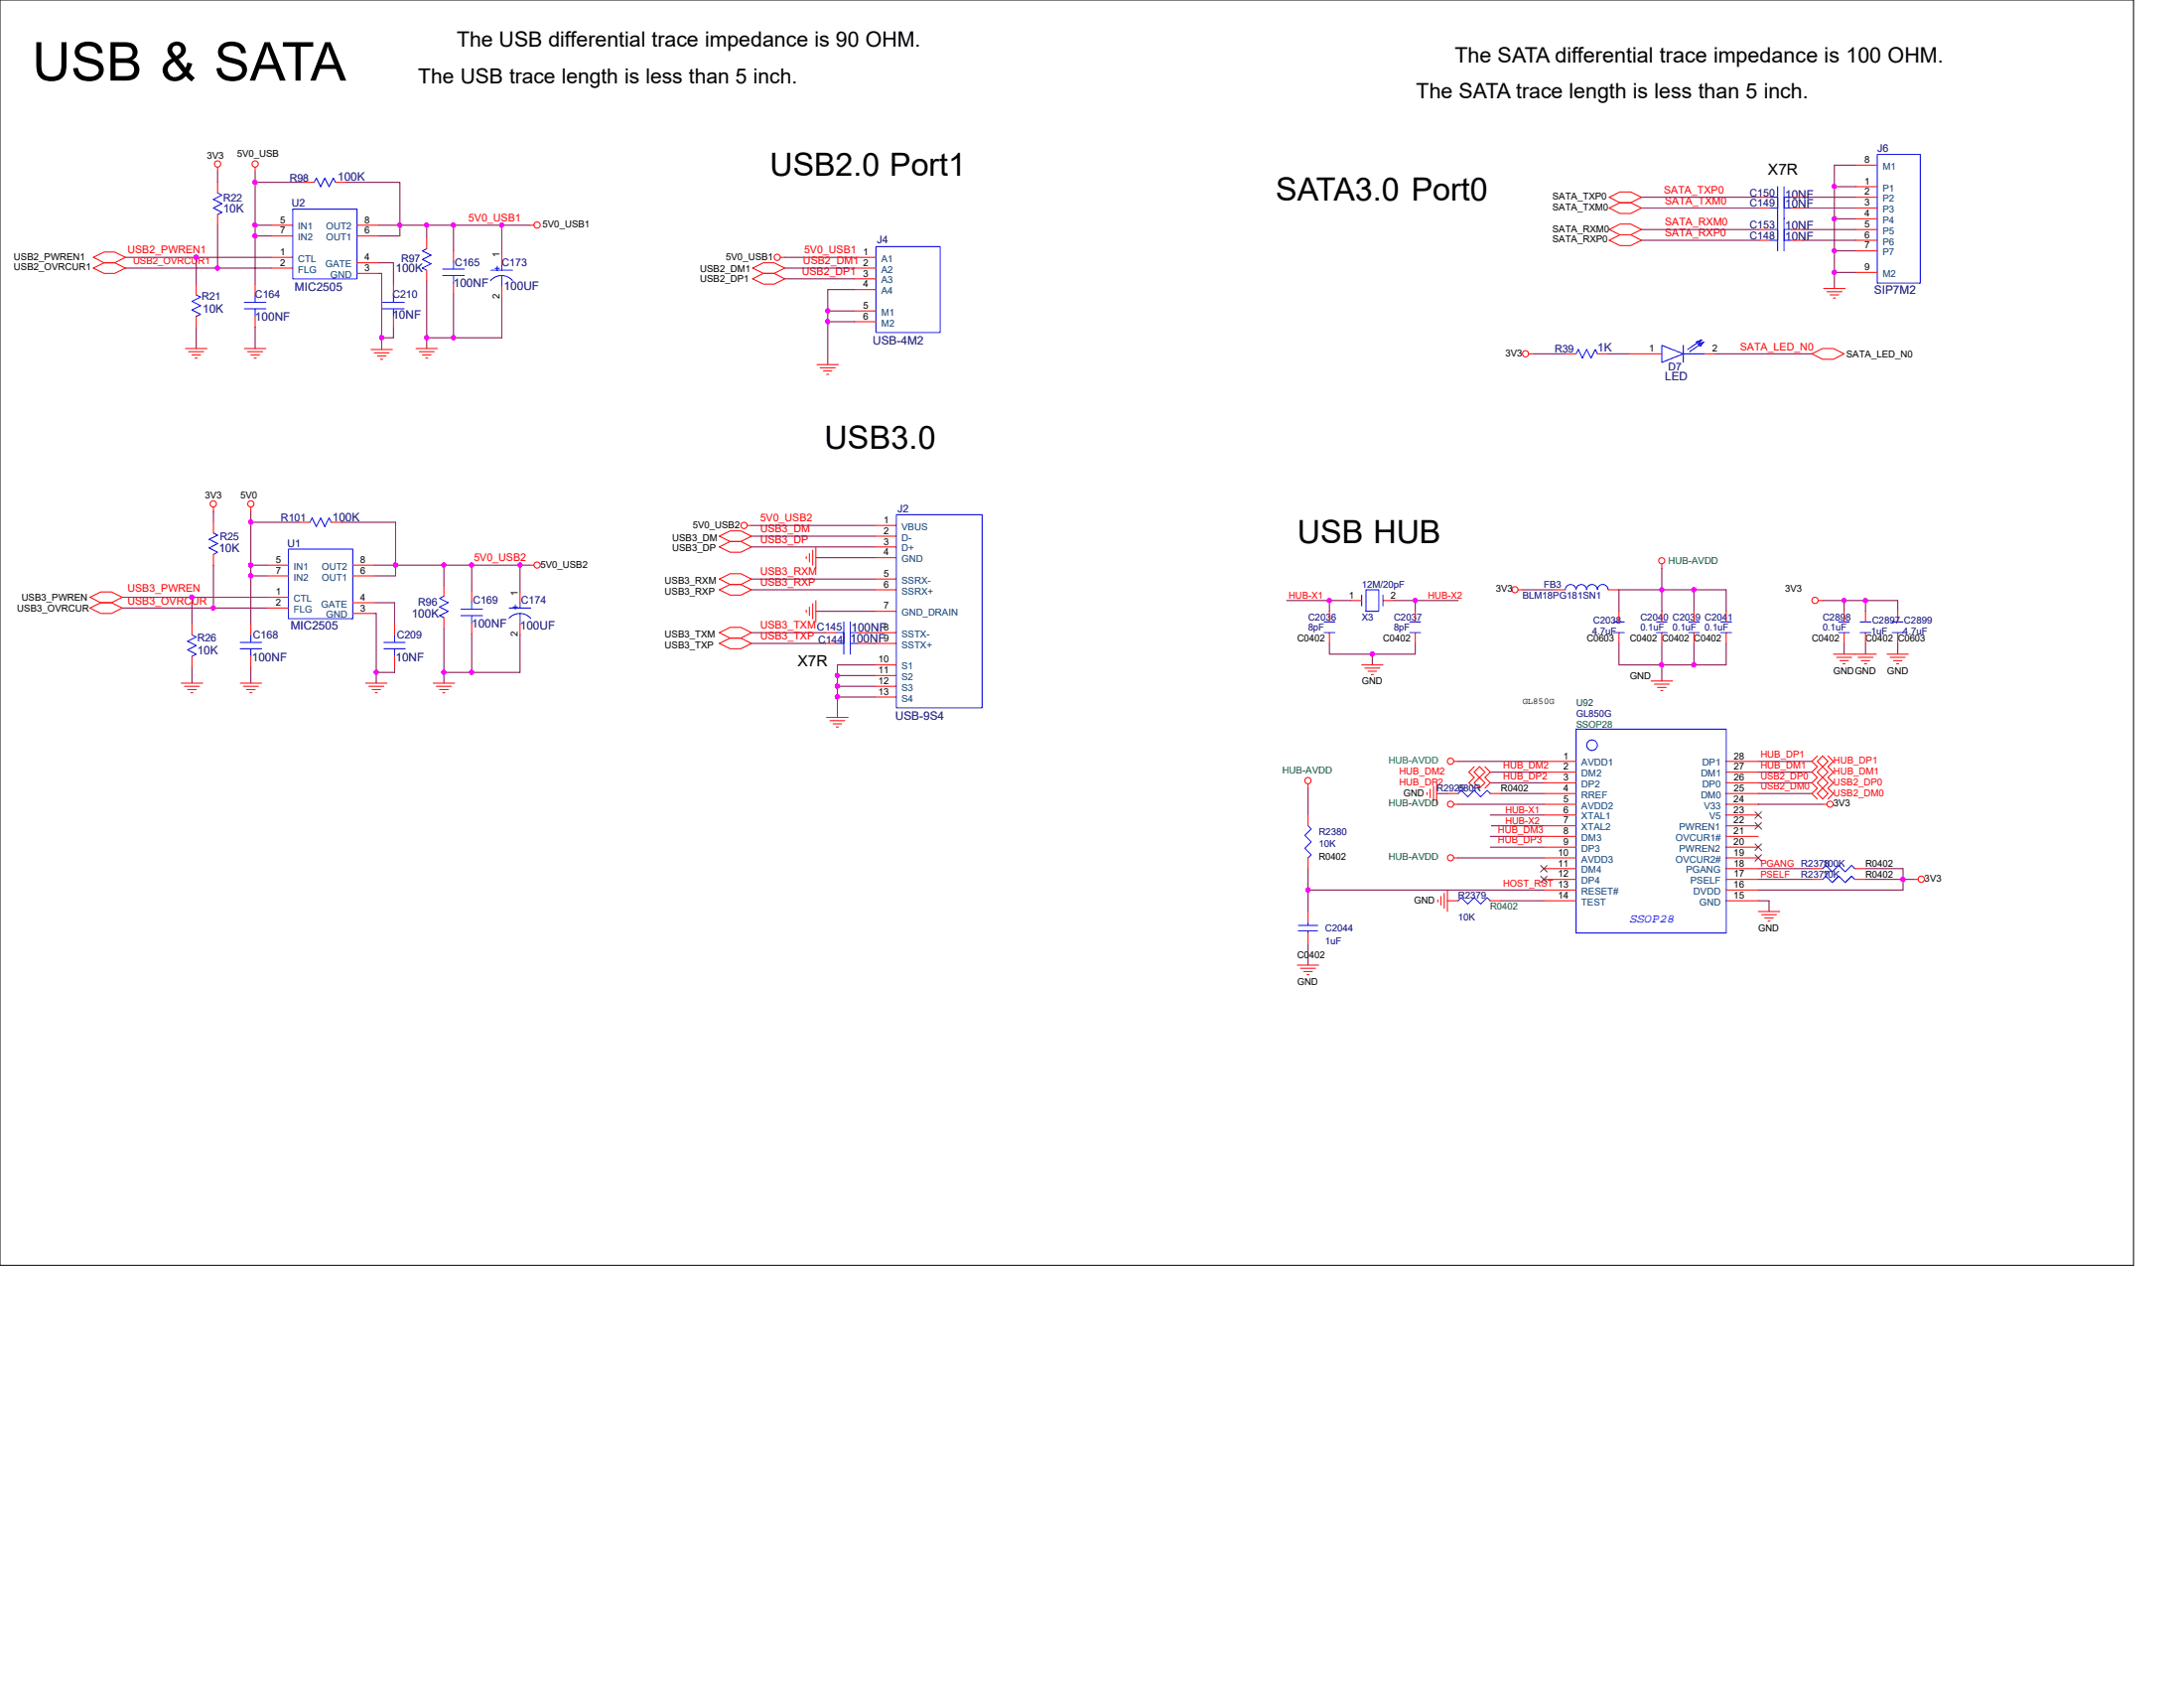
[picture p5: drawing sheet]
<svg xmlns="http://www.w3.org/2000/svg" width="279mm" height="216mm" viewBox="0 0 279 216" stroke-linecap="round" stroke-linejoin="round" font-family="sans-serif">
<path d="M0 0h272.9v161.8h-272.9z" fill="none" stroke="#000" stroke-width=".13"/>
<g fill="none" stroke="#800040" stroke-width=".13">
<path d="M16 32.9h9.1M16 34.3h11.8M25.1 32.9v3.4M25.1 32.9h9.6M27.8 21.9v1.4M27.8 28.8v5.5M27.8 34.3h6.9M32.6 23.3h6.2M32.6 28.8h2.1M32.6 30.2h2.1M32.6 28.8v7.5M32.6 21.9v6.9"/>
<path d="M44.3 23.3h6.9v6.9h-2.8M48.4 28.8h6.2M48.4 35h.4v9.7M48.4 33.6h1.9v2.7M54.6 35.9v7.3M54.6 28.8v1.7M54.6 28.8h3.4M58 37.6v5.6M58 28.8h6.2M58 28.8v3.3M64.2 38v5.2h-6.2M64.2 28.8v3.7"/>
<path d="M64.2 28.8h3.6M100.4 35.7h8.9M100.4 34.3h8.9M100.4 32.9h8.9M105.9 39.8v1.3h3.4M105.9 39.8h3.4M109.3 37h-3.4v2.8M210 30.7h15.1M210 29.4h15.1M210 26.6h15.1M210 25.2h15.1M230.6 25.2h6.8"/>
<path d="M230.6 26.6h6.8M230.6 30.7h6.8M230.6 29.4h6.8M234.7 32.1v2.7M234.7 34.8v2.1M234.7 28h2.7M234.7 32.1h2.7M234.7 34.8h2.7M234.7 28v4.1M234.7 23.9v4.1M237.4 21.1h-2.7v2.8h2.7M25.1 41.8v2.8"/>
<path d="M32.6 41.8v2.8M50.3 41.8v1.4h-1.5M54.6 43.2v1.4M54.6 43.2h3.4M105.9 41.1v5.5M196.1 45.3h4.2M205.7 45.3h2.8M219.5 45.3h12.3M15.6 76.4h9M15.6 77.8h11.7M24.6 76.4h9.6M24.6 76.4v3.4"/>
<path d="M27.3 65.4v1.4M27.3 72.3v5.5M27.3 77.8h6.9M32.1 66.8v6.9h2.1M32.1 72.3h2.1M32.1 65.4v1.4M32.1 66.8h6.2M32.1 73.7v6.1M43.8 66.8h6.8v5.5h6.2M47.9 78.5h.2v8.9M47.9 77.1h2.6v2.7M47.9 72.3h2.7v1.4h-2.7"/>
<path d="M56.8 72.3v2.6M56.8 72.3h3.5M60.3 72.3v3.3M60.3 72.3h6.2M66.5 72.3h1.3M66.5 72.3v3.4M96.1 75.4h15.8M96.1 74.1h15.8M96.1 70h15.8M96.1 68.6h15.8M96.1 67.2h15.8M104.4 78.2h7.5"/>
<path d="M104.4 71.3h7.5M164.6 76.8h5.5M170.1 76.8h2.7M170.1 76.8v1.4M178.3 76.8h2.8M181.1 76.8v1.4M181.1 76.8h5.4M194.8 75.4h4.1M212.6 75.4h-5.5v2.8M212.6 75.4v2.8M212.6 75.4h4.1M212.6 72.7v2.7"/>
<path d="M216.7 75.4v2.8M216.7 75.4h4.1v2.8M233.2 76.8h2.7M235.9 76.8h2.8M235.9 76.8v1.4M238.7 76.8v1.4M238.7 76.8h4.1v1.4M24.6 85.3v2.1M32.1 85.3v2.1M50.5 85.3v.7h-2.4M56.8 80.4v5.6M56.8 86v1.4"/>
<path d="M56.8 86h3.5M60.3 81.1v4.9M66.5 81.2v4.8h-6.2M96.1 80.9h9.5M96.1 82.3h9.5M107.1 86.4v1.4M107.1 87.8h4.8M107.1 86.4h4.8M107.1 89.2h4.8M107.1 87.8v4M111.1 80.9h.8M111.1 82.3h.8"/>
<path d="M111.9 85h-4.8v1.4M170.1 82.3v1.4h5.5M175.6 83.7v1.3M181.1 82.3v1.4h-5.5M186.5 97.4h11M190.6 98.8h6.9M207.1 82.3v2.7h5.5M212.6 85v2.1M212.6 82.3v2.7M212.6 85h4.1M216.7 82.3v2.7M220.8 82.3v2.7h-4.1"/>
<path d="M224.9 97.4h6.9M224.9 98.8h6.9M235.9 82.3v1.4M238.7 82.3v1.4M242.8 82.3v1.4M167.3 111.1v2.7M167.3 100.8v3.4M167.3 113.8v2.8M167.3 113.8h30.2M183.8 101.5h1.4M186.5 102.9h11M186.5 109.7h11"/>
<path d="M190.6 107h6.9M190.6 108.4h6.9M190.6 100.1h6.9M190.6 104.2h6.9M190.8 105.6h6.7M192 101.5h5.5M192 115.2h5.5M224.9 100.1h6.9M224.9 101.5h6.9M224.9 111.1h6.9M224.9 112.5h6.9M224.9 115.2h1.4v1.4"/>
<path d="M224.9 102.9h8.3M238.7 112.5h4.8M238.7 111.1h4.8v1.4M243.5 112.5v1.3h-18.6M243.5 112.5h1.3M167.3 120.7v2.7"/>
</g>
<g fill="#f0f" stroke="#f0f" stroke-width=".13">
<circle cx="48.8" cy="43.2" r=".27"/>
<circle cx="58" cy="43.2" r=".27"/>
<circle cx="54.6" cy="43.2" r=".27"/>
<circle cx="56.8" cy="86" r=".27"/>
<circle cx="60.3" cy="86" r=".27"/>
<circle cx="48.1" cy="86" r=".26"/>
<circle cx="234.7" cy="32.1" r=".27"/>
<circle cx="234.7" cy="28" r=".27"/>
<circle cx="234.7" cy="23.9" r=".26"/>
<circle cx="234.7" cy="34.8" r=".27"/>
<circle cx="107.1" cy="86.4" r=".27"/>
<circle cx="107.1" cy="87.8" r=".27"/>
<circle cx="107.1" cy="89.1" r=".27"/>
<circle cx="105.9" cy="41.1" r=".27"/>
<circle cx="105.9" cy="39.8" r=".27"/>
<circle cx="66.5" cy="72.3" r=".27"/>
<circle cx="56.8" cy="72.3" r=".27"/>
<circle cx="50.6" cy="72.3" r=".27"/>
<circle cx="60.3" cy="72.3" r=".27"/>
<circle cx="32.6" cy="28.8" r=".27"/>
<circle cx="32.6" cy="23.3" r=".27"/>
<circle cx="32.6" cy="30.2" r=".27"/>
<circle cx="58" cy="28.8" r=".27"/>
<circle cx="64.2" cy="28.8" r=".27"/>
<circle cx="54.6" cy="28.8" r=".27"/>
<circle cx="51.1" cy="28.8" r=".27"/>
<circle cx="27.8" cy="34.3" r=".27"/>
<circle cx="25.1" cy="32.9" r=".27"/>
<circle cx="27.3" cy="77.8" r=".26"/>
<circle cx="32.1" cy="73.6" r=".27"/>
<circle cx="32.1" cy="72.3" r=".27"/>
<circle cx="32.1" cy="66.8" r=".27"/>
<circle cx="24.5" cy="76.4" r=".27"/>
<circle cx="212.6" cy="75.4" r=".27"/>
<circle cx="238.6" cy="76.8" r=".27"/>
<circle cx="235.9" cy="76.8" r=".27"/>
<circle cx="170.1" cy="76.8" r=".27"/>
<circle cx="181" cy="76.8" r=".27"/>
<circle cx="175.5" cy="83.7" r=".27"/>
<circle cx="216.7" cy="75.4" r=".27"/>
<circle cx="216.7" cy="85" r=".27"/>
<circle cx="212.6" cy="85" r=".27"/>
<circle cx="243.4" cy="112.5" r=".27"/>
<circle cx="167.3" cy="113.8" r=".27"/>
</g>
<g fill="none" stroke="#f00" stroke-width=".13">
<path d="M11.9 32.9l1.4-.7h1.4l1.3 .7-1.3 .7h-1.4zM11.9 34.3l1.4-.7h1.4l1.3 .7-1.3 .7h-1.4zM25.1 36.3v1.4M27.8 21.4v.5M27.8 23.3v1.4M27.8 27.4v1.4M32.6 21.4v.5M32.6 36.3v1.4M34.7 32.9h2.7M34.7 34.3h2.7M34.7 28.8h2.7M34.7 30.2h2.7"/>
<path d="M38.8 23.3h1.4M42.9 23.3h1.4M45.7 35h2.7M45.7 33.6h2.7M45.7 30.2h2.7M45.7 28.8h2.7M50.3 36.3v1.4M54.6 34.6v1.3M54.6 30.5v1.3M58 32.1v1.4M58 36.2v1.4M64.2 32.5v1.4"/>
<path d="M64.2 36.6v1.4M67.8 28.8h.5M96.3 34.3l1.4-.7h1.3l1.4 .7-1.4 .7h-1.3zM96.3 35.7l1.4-.7h1.3l1.4 .7-1.4 .6h-1.3zM99.8 32.9h.6M109.3 32.9h2.8M109.3 34.3h2.8M109.3 35.7h2.8M109.3 37h2.8M109.3 39.8h2.8M205.9 25.2l1.3-.6h1.4l1.4 .6-1.4 .7h-1.4zM205.9 26.6l1.3-.7h1.4l1.4 .7-1.4 .7h-1.4z"/>
<path d="M205.9 30.7l1.3-.7h1.4l1.4 .7-1.4 .7h-1.4zM205.9 29.4l1.3-.7h1.4l1.4 .7-1.4 .6h-1.4zM225.1 25.2h1.3M225.1 26.6h1.3M225.1 30.7h1.3M225.1 29.4h1.3M229.2 25.2h1.4M229.2 26.6h1.4M229.2 30.7h1.4M229.2 29.4h1.4M233.3 36.9h2.8M233.7 37.3h1.9"/>
<path d="M234.1 37.7h1.1M234.5 38.1h.3M237.4 23.9h2.8M237.4 25.2h2.8M237.4 26.6h2.8M237.4 28h2.8M237.4 29.4h2.8M237.4 30.7h2.8M237.4 32.1h2.8M237.4 21.1h2.8M237.4 34.8h2.8M23.7 44.6h2.8"/>
<path d="M24.1 45h2M24.6 45.4h1.1M25 45.8h.2M25.1 40.5v1.3M31.3 44.6h2.7M31.7 45h1.9M32.1 45.4h1.1M32.5 45.8h.3M32.6 40.5v1.3M47.5 44.7h2.7M47.9 45.1h1.9M48.3 45.5h1.1"/>
<path d="M48.7 46h.3M50.3 40.5v1.3M53.2 44.6h2.8M53.6 45h1.9M54 45.4h1.1M54.5 45.8h.2M104.5 46.6h2.8M104.9 47.1h1.9M105.3 47.5h1.1M105.7 47.9h.3M109.3 41.1h2.8M195.6 45.3h.5"/>
<path d="M200.3 45.3h1.3M204.4 45.3h1.3M208.5 45.3h4.1M218.1 45.3h1.4M231.8 45.3l1.4-.7h1.3l1.4 .7-1.4 .7h-1.3zM11.5 76.4l1.4-.7h1.4l1.3 .7-1.3 .7h-1.4zM11.5 77.8l1.4-.7h1.4l1.3 .7-1.3 .7h-1.4zM24.6 79.8v1.4M27.3 64.9v.5M27.3 66.8v1.4M27.3 70.9v1.4M32.1 64.9v.5"/>
<path d="M32.1 79.8v1.4M34.2 76.4h2.7M34.2 77.8h2.7M34.2 72.3h2.7M34.2 73.7h2.7M38.3 66.8h1.3M42.4 66.8h1.4M45.1 78.5h2.8M45.1 77.1h2.8M45.1 73.7h2.8M45.1 72.3h2.8M50.5 79.8v1.4"/>
<path d="M56.8 79v1.4M56.8 74.9v1.4M60.3 75.6v1.3M60.3 79.7v1.4M66.5 75.7v1.4M66.5 79.8v1.4M67.8 72.3h.5M92 68.6l1.4-.7h1.4l1.3 .7-1.3 .7h-1.4zM92 70l1.4-.7h1.4l1.3 .7-1.3 .6h-1.4zM92 74.1l1.4-.7h1.4l1.3 .7-1.3 .7h-1.4zM92 75.4l1.4-.6h1.4l1.3 .6-1.3 .7h-1.4zM95.6 67.2h.5"/>
<path d="M103.1 78v.3M103.1 71.2v.3M103.5 77.6v1.1M103.5 70.8v1.1M104 77.2v1.9M104 70.4v1.9M104.4 76.8v2.7M104.4 70v2.7M111.9 67.2h2.8M111.9 68.6h2.8M111.9 70h2.8M111.9 71.3h2.8"/>
<path d="M111.9 74.1h2.8M111.9 75.4h2.8M111.9 78.2h2.8M170.1 78.2v1.3M172.8 76.8h1.4M176.9 76.8h1.4M181.1 78.2v1.3M194.2 75.4h.6M198.9 75.4h1.4M205.7 75.4h1.4M207.1 78.2v1.3M212.6 72.1v.6"/>
<path d="M212.6 78.2v1.3M216.7 78.2v1.3M220.8 78.2v1.3M232.6 76.8h.6M235.9 78.2v1.3M238.7 78.2v1.3M242.8 78.2v1.3M23.2 87.4h2.7M23.6 87.8h1.9M24 88.2h1.1M24.4 88.6h.3M24.6 83.9v1.4"/>
<path d="M30.7 87.4h2.8M31.1 87.8h2M31.5 88.2h1.1M32 88.6h.2M32.1 83.9v1.4M46.8 87.4h2.7M47.2 87.8h1.9M47.6 88.2h1.1M48 88.6h.3M50.5 83.9v1.4M55.4 87.4h2.8M55.8 87.8h1.9"/>
<path d="M56.2 88.2h1.1M56.6 88.6h.3M92 80.9l1.4-.7h1.4l1.3 .7-1.3 .7h-1.4zM92 82.3l1.4-.7h1.4l1.3 .7-1.3 .7h-1.4zM105.6 80.9h1.4M105.6 82.3h1.4M105.7 91.8h2.8M106.2 92.2h1.9M106.6 92.6h1.1M107 93h.3M109.7 80.9h1.4M109.7 82.3h1.4"/>
<path d="M111.9 80.9h2.8M111.9 82.3h2.8M111.9 85h2.8M111.9 86.4h2.8M111.9 87.8h2.8M111.9 89.2h2.8M170.1 80.9v1.4M174.2 85h2.7M174.6 85.4h1.9M175 85.9h1.1M175.4 86.3h.3M181.1 80.9v1.4"/>
<path d="M186 97.4h.5M188.6 98.1l-.7 .7 .7 .6-.7 .7 .7 .7M189.3 98.1l.7 .7-.7 .6-.7-.6zM190 98.1l.6 .7-.6 .6 .6 .7-.6 .7M197.5 98.8h4.1M197.5 97.4h4.1M207.1 80.9v1.4M211.2 87.1h2.8M211.6 87.5h2M212 87.9h1.1M212.5 88.3h.2M212.6 80.9v1.4"/>
<path d="M216.7 80.9v1.4M220.8 80.9v1.4M220.8 97.4h4.1M220.8 98.8h4.1M232.5 96.7l-.7 .7 .7 .7-.7 .7 .7 .6-.7 .7 .7 .7-.7 .7 .7 .7M233.2 98.1l-.7 .7 .7 .6M233.2 99.4l-.7 .7 .7 .7M233.2 96.7l.6 .7-.6 .7-.7-.7zM233.2 98.1l.6 .7-.6 .6M233.2 99.4l.6 .7-.6 .7M233.8 96.7l.7 .7-.7 .7 .7 .7-.7 .6 .7 .7-.7 .7 .7 .7-.7 .7M234.5 83.7h5.5"/>
<path d="M234.9 84.1h2M235.4 84.5h1.1M235.8 84.9h.3M235.9 80.9v1.4M237.7 84.1h1.9M238.1 84.5h1.1M238.5 84.9h.3M238.7 80.9v1.4M241.4 83.7h2.7M241.8 84.1h1.9M242.2 84.5h1.1M242.6 84.9h.3"/>
<path d="M242.8 80.9v1.4M167.3 100.3v.5M167.3 104.2v1.4M167.3 109.7v1.4M167.3 119.3v1.4M167.3 116.6v1.4M182.6 101.4v.2M183 100.9v1.1M183.4 100.5v2M183.8 100.1v2.8M183.9 115.1v.3M184.3 114.7v1.1"/>
<path d="M184.8 114.3v1.9M185.2 113.8v2.8M185.2 101.5h1.3M185.2 115.2h1.3M186 102.9h.5M186 109.7h.5M188.6 100.1l.7-.7 .7 .7-.7 .7zM190.6 101.5h1.4M190.6 115.2h1.4M197.5 100.1h4.1M197.5 101.5h4.1M197.5 102.9h4.1"/>
<path d="M197.5 104.2h4.1M197.5 105.6h4.1M197.5 107h4.1M197.5 108.4h4.1M197.5 109.7h4.1M197.5 111.1h4.1M197.5 112.5h4.1M197.5 113.8h4.1M197.5 115.2h4.1M220.8 113.8h4.1M220.8 100.1h4.1M220.8 107h4.1"/>
<path d="M220.8 108.4h4.1M220.8 109.7h4.1M220.8 111.1h4.1M220.8 115.2h4.1M220.8 102.9h4.1M220.8 104.2h4.1M220.8 105.6h4.1M220.8 101.5h4.1M220.8 112.5h4.1M224.9 116.6h2.8M225.4 117h1.9M225.8 117.4h1.1"/>
<path d="M226.2 117.8h.2M231.8 112.5h1.4M231.8 111.1h1.4M232.5 101.5l.7-.7 .6 .7-.6 .7zM233.2 102.9h.5M237.3 112.5h1.4M237.3 111.1h1.4M244.8 112.5h.6M166 123.4h2.7M166.4 123.8h1.9M166.8 124.3h1.1M167.2 124.7h.3"/>
<circle cx="27.8" cy="21" r=".4"/>
<circle cx="32.6" cy="21" r=".4"/>
<circle cx="68.7" cy="28.8" r=".4"/>
<circle cx="99.4" cy="32.9" r=".4"/>
<circle cx="195.2" cy="45.3" r=".4"/>
<circle cx="27.3" cy="64.5" r=".4"/>
<circle cx="32.1" cy="64.5" r=".4"/>
<circle cx="68.7" cy="72.3" r=".4"/>
<circle cx="95.2" cy="67.2" r=".4"/>
<circle cx="193.8" cy="75.4" r=".4"/>
<circle cx="212.6" cy="71.7" r=".39"/>
<circle cx="232.2" cy="76.8" r=".4"/>
<circle cx="167.3" cy="99.8" r=".4"/>
<circle cx="185.6" cy="97.4" r=".4"/>
<circle cx="185.6" cy="102.9" r=".4"/>
<circle cx="185.6" cy="109.7" r=".4"/>
<circle cx="234.1" cy="102.9" r=".4"/>
<circle cx="245.8" cy="112.5" r=".4"/>
</g>
<g fill="none" stroke="#00f" stroke-width=".13">
<path d="M240.2 19.7h5.5v16.5h-5.5zM25.1 37.7h.1M25.1 37.7l.6 .3-1.1 .5 1.1 .6-1.1 .5 1.1 .6-.6 .3M27.8 27.4h.1M27.8 24.7h.1M27.8 24.7l.6 .3-1.1 .5 1.1 .6-1.1 .5 1.1 .6-.6 .2M31.3 39.5h2.7M31.3 38.7h2.7M32.6 39.5v1M32.6 37.7v1M37.4 26.8h8.3v8.9h-8.3zM37.4 34.3h.1"/>
<path d="M37.4 32.9h.1M37.4 30.2h.1M37.4 28.8h.1M40.2 23.3h.1M42.9 23.3l-.2-.5-.6 1.1-.5-1.1-.6 1.1-.5-1.1-.3 .5M42.9 23.3h.1M45.7 35h.1M45.7 33.6h.1M45.7 30.2h.1M45.7 28.8h.1M49 39.5h2.7M49 38.7h2.7"/>
<path d="M50.3 39.5v1M50.3 37.7v1M54.6 31.8l-.6 .3 1.1 .5-1.1 .6 1.1 .5-1.1 .6 .6 .3M54.6 31.8h.1M54.6 34.6h.1M56.6 35.2h2.8M56.6 34.4h2.8M58 35.2v1M58 33.5v.9M62.8 35.9a1.84 1.84 0 0 1 2.8 0M62.8 34.6h2.8M64.2 33.9v.7"/>
<path d="M64.2 35.2v1.4M112.1 31.5h8.2v11h-8.2zM112.1 32.9h.1M112.1 34.3h.1M112.1 35.7h.1M112.1 37h.1M112.1 39.8h.1M226.4 25.2h1v5.5h-1M226.4 29.4h1v2.7M227.4 23.9v2.7h-1M228.2 23.9v2.7h1M229.2 25.2h-1v5.5h1"/>
<path d="M229.2 29.4h-1v2.7M240.2 34.8h.1M240.2 21.1h.1M240.2 23.9h.1M240.2 25.2h.1M240.2 26.6h.1M240.2 28h.1M240.2 29.4h.1M240.2 30.7h.1M240.2 32.1h.1M25.1 40.5h.1M112.1 41.1h.1"/>
<path d="M201.6 45.3h.1M204.4 45.3h.1M204.4 45.3l-.3-.6-.6 1.1-.5-1.1-.6 1.1-.5-1.1-.3 .6M212.6 44.2l2.7 1.1-2.7 1.1zM212.6 45.3h.1M215.3 45.3h2.8M215.3 44.2v2.2M217 43.8l.7-.3-.4 .5zM217.3 44l.7-.2-.5 .5zM217.7 43.5l-1.8 1.2M218 43.8l-1.8 1.2M27.3 70.9h.1"/>
<path d="M27.3 68.2h.1M27.3 68.2l.5 .3-1 .5 1 .5-1 .6 1 .5-.5 .3M36.9 70.2h8.2v8.9h-8.2zM36.9 77.8h.1M36.9 76.4h.1M36.9 73.7h.1M36.9 72.3h.1M39.6 66.8h.1M42.4 66.8l-.3-.5-.5 1.1-.6-1.1-.5 1.1-.6-1.1-.3 .5M42.4 66.8h.1M45.1 78.5h.1M45.1 77.1h.1"/>
<path d="M45.1 73.7h.1M45.1 72.3h.1M56.8 76.3l-.6 .2 1.1 .6-1.1 .5 1.1 .6-1.1 .5 .6 .3M56.8 76.3h.1M56.8 79h.1M59 78.7h2.7M59 77.9h2.7M60.3 78.7v1M60.3 76.9v1M65.1 79.1a1.85 1.85 0 0 1 2.8 0M65.2 77.8h2.7M66.5 77.1v.7"/>
<path d="M66.5 78.5v1.3M107.9 79.5v2.8h-.9M108.8 79.5v2.8h.9M114.7 65.8h10.9v24.7h-10.9zM114.7 78.2h.1M114.7 75.4h.1M114.7 74.1h.1M114.7 71.3h.1M114.7 70h.1M114.7 68.6h.1M114.7 67.2h.1M169.4 79.5h1.4"/>
<path d="M174.2 76.1v1.4M174.8 75.4h1.6v2.8h-1.6zM176.9 76.1v1.4M180.4 79.5h1.3M200.3 75.4a.68 .68 0 0 1 .6-.6 .68 .68 0 0 1 .7 .6M201.6 75.4a.67 .67 0 0 1 .7-.6 .67 .67 0 0 1 .7 .6 .69 .69 0 0 1 .7-.6 .69 .69 0 0 1 .6 .6M204.4 75.4a.68 .68 0 0 1 .6-.6 .68 .68 0 0 1 .7 .6M206.4 79.5h1.4M211.9 79.5h1.4M216 79.5h1.4M220.1 79.5h1.4M235.2 79.5h1.4"/>
<path d="M238 79.5h1.4M242.1 79.5h1.4M24.6 83.9h.1M24.6 81.2h.1M24.6 81.2l.5 .3-1.1 .5 1.1 .6-1.1 .5 1.1 .6-.5 .2M30.7 83h2.8M30.7 82.2h2.8M32.1 83v.9M32.1 81.2v1M49.1 83h2.7M49.1 82.2h2.7M50.5 83v.9"/>
<path d="M50.5 81.2v1M107 80.9h.9v2.8M109.7 80.9h-.9v2.8M114.7 87.8h.1M114.7 82.3h.1M114.7 80.9h.1M114.7 86.4h.1M114.7 85h.1M114.7 89.2h.1M169.4 80.9h1.4M180.4 80.9h1.3M201.6 93.3h19.2v26h-19.2z"/>
<path d="M206.4 80.9h1.4M211.9 80.9h1.4M216 80.9h1.4M220.1 80.9h1.4M235.2 80.9h1.4M238 80.9h1.4M242.1 80.9h1.4M166.1 118.4h2.5M166.1 119.1h2.5M167.3 105.6l.4 .4-.8 .8 .8 .9-.8 .8 .8 .8-.4 .4M167.3 119.1v.2M167.3 118v.4"/>
<path d="M186.5 101.5l.4-.4 .9 .8 .8-.8 .8 .8 .8-.8 .4 .4M186.5 115.2l.4-.4 .9 .8 .8-.8 .8 .8 .8-.8 .4 .4M233.2 112.5l.4-.4 .8 .8 .8-.8 .9 .8 .8-.8 .4 .4M233.2 111.1l.4-.4 .8 .8 .8-.8 .9 .8 .8-.8 .4 .4"/>
<circle cx="203.7" cy="95.3" r=".68"/>
</g>
<path d="M197.1 110.7l.8 .8M197.1 112.1l.8 .8M197.9 110.7l-.8 .8M197.9 112.1l-.8 .8M224.5 107.9l.9 .9M224.5 109.3l.9 .9M224.5 103.8l.9 .9M224.5 105.2l.9 .8M225.3 107.9l-.8 .9M225.3 109.3l-.8 .9M225.3 103.8l-.8 .9M225.3 105.2l-.8 .8" fill="none" stroke="#804000" stroke-width=".13"/>
<text font-size="6.9" x="4.1" y="10.3">USB &amp; SATA</text>
<g font-size="4.1">
<text x="98.5" y="22.5">USB2.0 Port1</text>
<text x="163.2" y="25.6">SATA3.0 Port0</text>
<text x="105.5" y="57.4">USB3.0</text>
<text x="166" y="69.5">USB HUB</text>
</g>
<g font-size="2.7">
<text x="58.4" y="6">The USB differential trace impedance is 90 OHM.</text>
<text x="53.5" y="10.6">The USB trace length is less than 5 inch.</text>
<text x="186.1" y="7.9">The SATA differential trace impedance is 100 OHM.</text>
<text x="181.2" y="12.6">The SATA trace length is less than 5 inch.</text>
</g>
<g font-size="2">
<text x="226.2" y="22.4">X7R</text>
<text x="102" y="85.2">X7R</text>
</g>
<text font-size="1.6" fill="#00f" x="208.5" y="117.9">SSOP28</text>
<g font-size="1.5" fill="#000080">
<text x="43.2" y="23.2">100K</text>
<text x="28.5" y="27.1">10K</text>
<text x="228.4" y="25.4">10NF</text>
<text x="228.4" y="26.6">10NF</text>
<text x="228.4" y="29.3">10NF</text>
<text x="50.6" y="34.8">100K</text>
<text x="228.4" y="30.7">10NF</text>
<text x="25.9" y="40">10K</text>
<text x="32.6" y="41">100NF</text>
<text x="37.7" y="37.1">MIC2505</text>
<text x="50.2" y="40.7">10NF</text>
<text x="58" y="36.7">100NF</text>
<text x="64.5" y="37">100UF</text>
<text x="239.8" y="37.6">SIP7M2</text>
<text x="111.7" y="44">USB-4M2</text>
<text x="204.4" y="45">1K</text>
<text x="213" y="48.7">LED</text>
<text x="28" y="70.6">10K</text>
<text x="42.5" y="66.6">100K</text>
<text x="25.2" y="83.7">10K</text>
<text x="37.2" y="80.5">MIC2505</text>
<text x="52.7" y="79">100K</text>
<text x="60.3" y="80.2">100NF</text>
<text x="66.5" y="80.5">100UF</text>
<text x="108.8" y="82.1">100NF</text>
<text x="108.9" y="80.8">100NF</text>
<text x="32.2" y="84.6">100NF</text>
<text x="50.6" y="84.6">10NF</text>
<text x="114.5" y="92">USB-9S4</text>
</g>
<g font-size="1.4" fill="#000080">
<text x="37" y="23.2">R98</text>
<text x="240.2" y="19.5">J6</text>
<text x="28.5" y="25.8">R22</text>
<text x="37.3" y="26.5">U2</text>
<text x="223.8" y="25.1">C150</text>
<text x="223.8" y="26.5">C149</text>
<text x="223.8" y="29.2">C153</text>
<text x="51.3" y="33.5">R97</text>
<text x="58.2" y="34">C165</text>
<text x="64.2" y="34">C173</text>
<text x="112.2" y="31.1">J4</text>
<text x="223.8" y="30.6">C148</text>
<text x="25.8" y="38.4">R21</text>
<text x="32.6" y="38.1">C164</text>
<text x="50.2" y="38.1">C210</text>
<text x="198.9" y="45.1">R39</text>
<text x="213.4" y="47.3">D7</text>
<text x="114.8" y="65.6">J2</text>
<text x="28.1" y="69.1">R25</text>
<text x="35.9" y="66.7">R101</text>
<text x="36.8" y="69.9">U1</text>
<text x="53.5" y="77.5">R96</text>
<text x="60.5" y="77.2">C169</text>
<text x="66.7" y="77.2">C174</text>
<text x="25.2" y="82">R26</text>
<text x="32.4" y="81.6">C168</text>
<text x="50.8" y="81.6">C209</text>
<text x="104.6" y="82.3">C144</text>
</g>
<g font-size="1.4" fill="#f00">
<text x="59.9" y="28.3">5V0_USB1</text>
<text x="212.9" y="24.7">SATA_TXP0</text>
<text x="213" y="28.9">SATA_RXM0</text>
<text x="213" y="26.1">SATA_TXM0</text>
<text x="16.3" y="32.4">USB2_PWREN1</text>
<text x="102.6" y="35.2">USB2_DP1</text>
<text x="102.7" y="33.8">USB2_DM1</text>
<text x="102.9" y="32.4">5V0_USB1</text>
<text x="213" y="30.2">SATA_RXP0</text>
<text x="222.6" y="44.8">SATA_LED_N0</text>
<text x="60.6" y="71.8">5V0_USB2</text>
<text x="97.2" y="69.5">USB3_DP</text>
<text x="97.2" y="68.1">USB3_DM</text>
<text x="97.2" y="66.7">5V0_USB2</text>
<text x="16.3" y="77.3">USB3_OVRCUR</text>
<text x="16.3" y="75.6">USB3_PWREN</text>
<text x="97.2" y="75">USB3_RXP</text>
<text x="97.2" y="73.6">USB3_RXM</text>
<text x="97.2" y="80.4">USB3_TXMC145</text>
<text x="97.2" y="81.8">USB3_TXP</text>
</g>
<g font-size="1.4" fill="#00f">
<text x="63.2" y="34.8">+</text>
<text x="65.6" y="78">+</text>
</g>
<g font-size="1.2">
<text x="26.5" y="20.3">3V3</text>
<text x="30.3" y="20">5V0_USB</text>
<text x="238.5" y="23.6">1</text>
<text x="238.5" y="20.8">8</text>
<text x="35.8" y="28.5">5</text>
<text x="35.8" y="29.9">7</text>
<text x="46.6" y="29.9">6</text>
<text x="46.6" y="28.5">8</text>
<text x="69.4" y="29.1">5V0_USB1</text>
<text x="198.6" y="25.5">SATA_TXP0</text>
<text x="198.6" y="26.9">SATA_TXM0</text>
<text x="198.6" y="29.7">SATA_RXM0</text>
<text x="238.5" y="24.9">2</text>
<text x="238.5" y="26.3">3</text>
<text x="238.5" y="27.7">4</text>
<text x="238.5" y="29.1">5</text>
<text x="1.8" y="33.2">USB2_PWREN1</text>
<text x="1.8" y="34.6">USB2_OVRCUR1</text>
<text x="35.8" y="32.6">1</text>
<text x="35.8" y="34">2</text>
<text x="46.6" y="34.7">3</text>
<text x="46.6" y="33.3">4</text>
<text x="63.9" y="32.9" transform="rotate(-90 63.9 32.9)">1</text>
<text x="89.6" y="34.7">USB2_DM1</text>
<text x="92.9" y="33.2">5V0_USB1</text>
<text x="110.4" y="32.6">1</text>
<text x="110.4" y="34">2</text>
<text x="110.4" y="35.4">3</text>
<text x="198.6" y="31">SATA_RXP0</text>
<text x="238.5" y="30.4">6</text>
<text x="238.5" y="31.8">7</text>
<text x="238.5" y="34.5">9</text>
<text x="63.9" y="38.2" transform="rotate(-90 63.9 38.2)">2</text>
<text x="89.6" y="36.1">USB2_DP1</text>
<text x="110.4" y="36.7">4</text>
<text x="110.4" y="39.5">5</text>
<text x="110.4" y="40.9">6</text>
<text x="192.6" y="45.6">3V3</text>
<text x="211" y="45">1</text>
<text x="219" y="45">2</text>
<text x="236.2" y="45.7">SATA_LED_N0</text>
<text x="26.2" y="63.8">3V3</text>
<text x="30.7" y="63.8">5V0</text>
<text x="35.3" y="72">5</text>
<text x="46.1" y="72">8</text>
<text x="86" y="69.2">USB3_DM</text>
<text x="86" y="70.5">USB3_DP</text>
<text x="88.6" y="67.5">5V0_USB2</text>
<text x="113" y="66.9">1</text>
<text x="113" y="68.3">2</text>
<text x="113" y="69.7">3</text>
<text x="113" y="71">4</text>
<text x="2.8" y="76.8">USB3_PWREN</text>
<text x="35.3" y="76.1">1</text>
<text x="35.3" y="77.5">2</text>
<text x="35.3" y="73.4">7</text>
<text x="46.1" y="73.4">6</text>
<text x="46.1" y="76.8">4</text>
<text x="66.2" y="76.1" transform="rotate(-90 66.2 76.1)">1</text>
<text x="69.1" y="72.6">5V0_USB2</text>
<text x="85" y="74.6">USB3_RXM</text>
<text x="85" y="76">USB3_RXP</text>
<text x="113" y="73.8">5</text>
<text x="113" y="75.1">6</text>
<text x="113" y="77.9">7</text>
<text x="172.6" y="76.5">1</text>
<text x="177.9" y="76.5">2</text>
<text x="191.3" y="75.7">3V3</text>
<text x="228.4" y="75.7">3V3</text>
<text x="2.2" y="78.2">USB3_OVRCUR</text>
<text x="46.1" y="78.2">3</text>
<text x="66.2" y="81.4" transform="rotate(-90 66.2 81.4)">2</text>
<text x="85" y="81.5">USB3_TXM</text>
<text x="85" y="82.9">USB3_TXP</text>
<text x="113" y="80.6">8</text>
<text x="113" y="82">9</text>
<text x="166" y="82">C0402</text>
<text x="176.9" y="82">C0402</text>
<text x="203" y="82">C0603</text>
<text x="208.5" y="82">C0402 C0402 C0402</text>
<text x="231.8" y="82">C0402</text>
<text x="238.7" y="82">C0402 C0603</text>
<text x="112.4" y="84.8">10</text>
<text x="112.4" y="86.1">11</text>
<text x="112.4" y="87.5">12</text>
<text x="112.4" y="88.9">13</text>
<text x="174.2" y="87.5">GND</text>
<text x="208.5" y="86.8">GND</text>
<text x="234.5" y="86.2">GNDGND</text>
<text x="241.4" y="86.2">GND</text>
<text x="179.5" y="101.8">GND</text>
<text x="192" y="101.2">R0402</text>
<text x="200" y="98.5">2</text>
<text x="200" y="99.8">3</text>
<text x="200" y="101.2">4</text>
<text x="200" y="97.1">1</text>
<text x="221.8" y="98.5">27</text>
<text x="221.8" y="101.2">25</text>
<text x="221.8" y="97.1">28</text>
<text x="221.8" y="99.8">26</text>
<text x="200" y="102.6">5</text>
<text x="200" y="103.9">6</text>
<text x="200" y="105.3">7</text>
<text x="200" y="106.7">8</text>
<text x="221.8" y="102.6">24</text>
<text x="221.8" y="105.3">22</text>
<text x="221.8" y="106.7">21</text>
<text x="221.8" y="103.9">23</text>
<text x="234.5" y="103.2">3V3</text>
<text x="168.7" y="110">R0402</text>
<text x="199.3" y="109.4">10</text>
<text x="199.3" y="110.8">11</text>
<text x="199.3" y="112.2">12</text>
<text x="200" y="108.1">9</text>
<text x="221.8" y="108.1">20</text>
<text x="221.8" y="113.5">16</text>
<text x="221.8" y="109.4">19</text>
<text x="221.8" y="112.2">17</text>
<text x="221.8" y="110.8">18</text>
<text x="238.7" y="112.2">R0402</text>
<text x="238.7" y="110.8">R0402</text>
<text x="246.2" y="112.8">3V3</text>
<text x="180.9" y="115.5">GND</text>
<text x="199.3" y="114.9">14</text>
<text x="221.8" y="114.9">15</text>
<text x="224.9" y="119.1">GND</text>
<text x="166" y="125.9">GND</text>
<text x="166" y="122.5">C0402</text>
</g>
<g font-size="1.2" fill="#004080">
<text x="240.8" y="21.7">M1</text>
<text x="38.1" y="29.4">IN1</text>
<text x="41.7" y="29.4">OUT2</text>
<text x="240.8" y="24.4">P1</text>
<text x="240.8" y="25.8">P2</text>
<text x="240.8" y="27.2">P3</text>
<text x="240.8" y="28.6">P4</text>
<text x="240.8" y="29.9">P5</text>
<text x="38.1" y="33.5">CTL</text>
<text x="38.1" y="34.9">FLG</text>
<text x="38.1" y="30.8">IN2</text>
<text x="41.6" y="34.2">GATE</text>
<text x="41.7" y="30.8">OUT1</text>
<text x="42.3" y="35.5">GND</text>
<text x="112.7" y="33.5">A1</text>
<text x="112.7" y="34.9">A2</text>
<text x="240.8" y="31.3">P6</text>
<text x="240.8" y="32.7">P7</text>
<text x="240.8" y="35.4">M2</text>
<text x="112.7" y="36.2">A3</text>
<text x="112.7" y="37.6">A4</text>
<text x="112.7" y="40.3">M1</text>
<text x="112.7" y="41.7">M2</text>
<text x="115.3" y="67.8">VBUS</text>
<text x="115.3" y="69.2">D-</text>
<text x="115.3" y="70.5">D+</text>
<text x="115.3" y="71.9">GND</text>
<text x="37.6" y="77">CTL</text>
<text x="37.6" y="72.9">IN1</text>
<text x="37.6" y="74.2">IN2</text>
<text x="41.1" y="77.7">GATE</text>
<text x="41.2" y="74.2">OUT1</text>
<text x="41.2" y="72.9">OUT2</text>
<text x="115.3" y="74.6">SSRX-</text>
<text x="115.3" y="76">SSRX+</text>
<text x="37.6" y="78.3">FLG</text>
<text x="41.7" y="79">GND</text>
<text x="115.3" y="78.8">GND_DRAIN</text>
<text x="115.3" y="81.5">SSTX-</text>
<text x="115.3" y="82.9">SSTX+</text>
<text x="115.3" y="85.6">S1</text>
<text x="115.3" y="87">S2</text>
<text x="115.3" y="88.3">S3</text>
<text x="115.3" y="89.7">S4</text>
<text x="202.3" y="99.3">DM2</text>
<text x="202.3" y="100.7">DP2</text>
<text x="202.3" y="98">AVDD1</text>
<text x="217.6" y="99.3">DM1</text>
<text x="217.8" y="98">DP1</text>
<text x="217.8" y="100.7">DP0</text>
<text x="202.3" y="102.1">RREF</text>
<text x="202.3" y="103.4">AVDD2</text>
<text x="202.3" y="104.8">XTAL1</text>
<text x="202.3" y="106.2">XTAL2</text>
<text x="202.3" y="107.5">DM3</text>
<text x="214.4" y="107.5">OVCUR1#</text>
<text x="214.8" y="106.2">PWREN1</text>
<text x="217.6" y="102.1">DM0</text>
<text x="218" y="103.4">V33</text>
<text x="218.7" y="104.8">V5</text>
<text x="202.3" y="108.9">DP3</text>
<text x="202.3" y="110.3">AVDD3</text>
<text x="202.3" y="111.7">DM4</text>
<text x="202.3" y="113.1">DP4</text>
<text x="214.4" y="110.3">OVCUR2#</text>
<text x="214.8" y="108.9">PWREN2</text>
<text x="215.7" y="111.7">PGANG</text>
<text x="216.3" y="113.1">PSELF</text>
<text x="202.3" y="114.4">RESET#</text>
<text x="202.3" y="115.8">TEST</text>
<text x="216.7" y="114.4">DVDD</text>
<text x="217.4" y="115.8">GND</text>
</g>
<g font-size="1.2" fill="#f00">
<text x="17" y="33.8">USB2_OVRCUR1</text>
<text x="164.9" y="76.5">HUB-X1</text>
<text x="182.7" y="76.5">HUB-X2</text>
<text x="179" y="99.1">HUB_DM2</text>
<text x="179" y="100.4">HUB_DP2</text>
<text x="192.3" y="99.6">HUB_DP2</text>
<text x="192.3" y="98.3">HUB_DM2</text>
<text x="225.2" y="96.9">HUB_DP1</text>
<text x="225.2" y="98.3">HUB_DM1</text>
<text x="225.2" y="99.6">USB2_DP0</text>
<text x="225.2" y="101">USB2_DM0</text>
<text x="234.5" y="97.7">HUB_DP1</text>
<text x="234.5" y="99.1">HUB_DM1</text>
<text x="234.5" y="100.4">USB2_DP0</text>
<text x="234.5" y="101.8">USB2_DM0</text>
<text x="191.6" y="106.5">HUB_DM3</text>
<text x="191.6" y="107.9">HUB_DP3</text>
<text x="192.6" y="104">HUB-X1</text>
<text x="192.6" y="105.3">HUB-X2</text>
<text x="192.3" y="113.3">HOST_RST 13</text>
<text x="225.2" y="110.8">PGANG</text>
<text x="225.2" y="112.2">PSELF</text>
</g>
<g font-size="1.2" fill="#000080">
<text x="174.2" y="75.2">12M/20pF</text>
<text x="194.8" y="76.6">BLM18PG181SN1</text>
<text x="197.5" y="75.2">FB3</text>
<text x="167.3" y="79.3">C2036</text>
<text x="167.3" y="80.7">8pF</text>
<text x="174.2" y="79.3">X3</text>
<text x="178.3" y="79.3">C2037</text>
<text x="178.3" y="80.7">8pF</text>
<text x="203.7" y="81.1">4.7uF</text>
<text x="203.8" y="79.7">C2038</text>
<text x="209.8" y="79.3">C2040 C2039 C2041</text>
<text x="209.8" y="80.7">0.1uF</text>
<text x="214" y="80.7">0.1uF</text>
<text x="218.1" y="80.7">0.1uF</text>
<text x="233.2" y="79.3">C2898</text>
<text x="233.2" y="80.7">0.1uF</text>
<text x="239.4" y="81.1">1uF</text>
<text x="239.5" y="79.7">C2897 C2899</text>
<text x="243.5" y="81.1">4.7uF</text>
<text x="201.6" y="91.7">GL850G</text>
<text x="183.8" y="101.2">R2925</text>
<text x="186.5" y="101.2">680R</text>
<text x="168.7" y="106.7">R2380</text>
<text x="168.7" y="108.4">10K</text>
<text x="230.4" y="112.2">R2377</text>
<text x="230.4" y="110.8">R2378</text>
<text x="233.2" y="112.2">10K</text>
<text x="233.2" y="110.8">100K</text>
<text x="169.5" y="119.1">C2044</text>
<text x="186.5" y="115">R2379</text>
<text x="186.5" y="117.7">10K</text>
<text x="169.5" y="120.7">1uF</text>
</g>
<g font-size="1.2" fill="#008000">
<text x="213.4" y="72.2">HUB-AVDD</text>
<text x="201.6" y="93">SSOP28</text>
<text x="164" y="98.9">HUB-AVDD</text>
<text x="177.6" y="103.2">HUB-AVDD</text>
<text x="177.6" y="110">HUB-AVDD</text>
<text x="190.6" y="116.3">R0402</text>
</g>
<text font-size="1.2" fill="#004040" x="201.6" y="90.3">U92</text>
<text font-size="1.2" fill="#008040" x="177.6" y="97.7">HUB-AVDD</text>
<text font-size="1.1" x="194.8" y="90.1">GL850G</text>
</svg>
